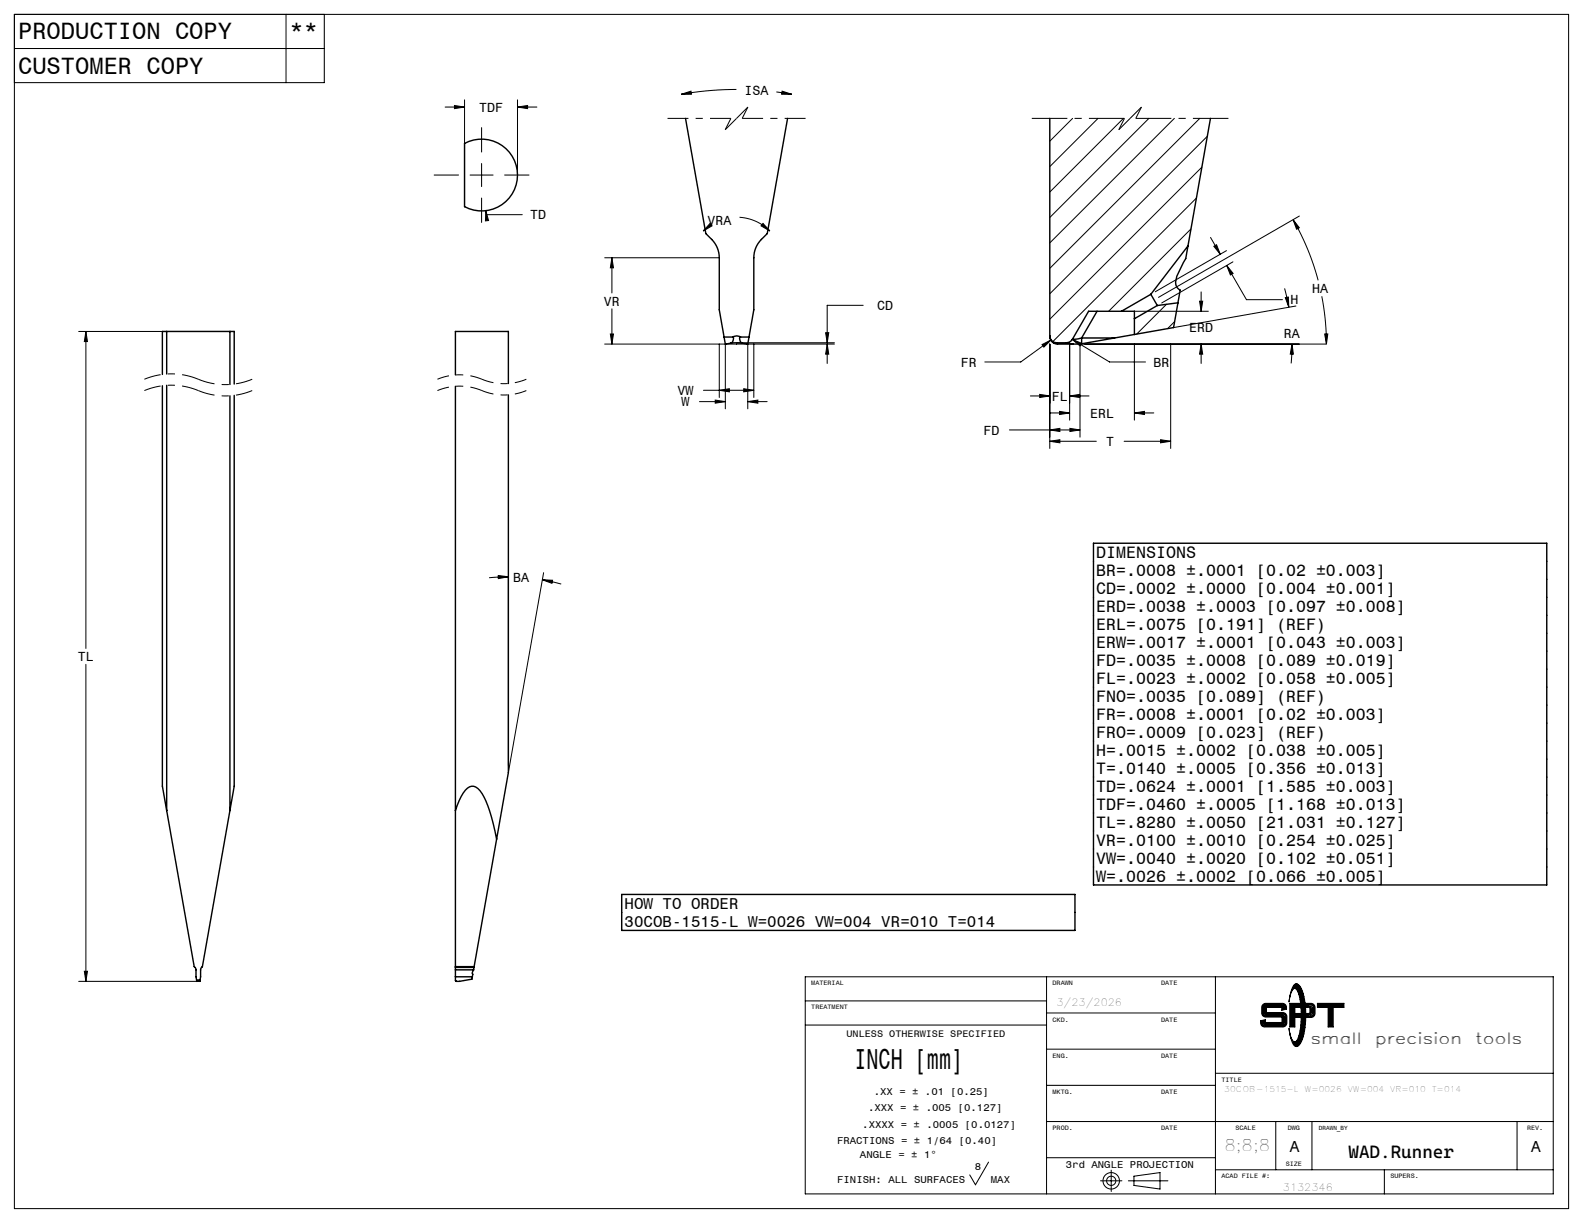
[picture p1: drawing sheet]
<svg xmlns="http://www.w3.org/2000/svg" width="279mm" height="216mm" viewBox="0 0 279 216" stroke-linecap="round" stroke-linejoin="round" font-family="sans-serif">
<g fill="none" stroke="#000" stroke-width=".25">
<path d="M82 25.3a6.3 6.3 0 0 1 9.3 5.6 6.3 6.3 0 0 1-9.3 5.6zM121 20.9l3.6 20.3 1 1.1a4.6 4.6 0 0 1 1.4 3.2v9.2l.8 4.8M139 20.9l-3.6 20.3-1 1.1a4.6 4.6 0 0 0-1.4 3.2v9.2l-.8 4.8M185.3 20.9v38.4M213.6 20.9l-3.9 22.5M29.4 58.5h-.7v7.6M29.4 58.5v7.5M29.4 58.5h11.2M40.6 58.5h.7v9.3M40.6 58.5v9.4M127.8 59.5l.2 .9a.27 .27 0 0 0 0 .4 .27 .27 0 0 0 .4-.1l.6-.1M127.8 59.5h1.5"/>
<path d="M130.7 59.5h1.5M132.2 59.5l-.2 1.2-1-.1M185.3 59.3a1.22 1.22 0 0 0 1.2 1.2M185.3 59.3v.3a1.37 1.37 0 0 0 .7 1M189.3 59.9l-.6 .5-.5 .1M190.9 59.7l-1.6 .2M190.9 59.7v1M190.9 59.7h5.8M193.6 54.9l-2.7 4.8M196.7 59.7l-5.8 1M197.9 54.9h2.3v1.4M197.9 54.9h-5.8l-2.8 5"/>
<path d="M200.2 56.3v2.7M203.1 52l1.2 1.9M203.1 52l-5.2 2.9M204.3 53.9l-4.1 2.4M207.9 53.5l-.8 4.3-10.4 1.9M207.9 53.5l-3.6 .4M209.7 43.4l-.4 2.2-1.6 3.2a1.79 1.79 0 0 0 .4 2.3l.2 .1-.4 2.3M209.7 43.4l-6.6 8.6M28.7 68.1v70.7l.7 4.3M29.4 68v75.1M40.6 69.9v73.2M41.3 69.8v69l-.7 4.3"/>
<path d="M80.4 66.2v-7.7h9.3v9.2M80.4 68.2v102.6M89.7 69.7v66.7l-2 11.7M128.9 60.6a.88 .88 0 0 0 .5-1.1h-.1a1.33 1.33 0 0 1 1.4 0h-.1a.88 .88 0 0 0 .4 1.1h.1M128.9 60.6h2.2M186 60.6l.7 .1h3.9M186.5 60.5l-.5 .1M186.5 60.5h1.7M188.2 60.5l1.2 .2M190.9 60.7h-.3M193 95.9h80v60.3h-80zM29.4 143.1l4.9 27.5 .3 .5 .1 2"/>
<path d="M40.6 143.1l-4.9 27.5-.3 .5-.1 2M80.4 143.1l.7-1.8a3.7 3.7 0 0 1 2.1-2.5 2.57 2.57 0 0 1 2.2 1.9l1 2.5 1.3 4.9M87.7 148.1l-4 22.7M109.7 157.9h80v6.3h-80zM34.7 173.1v.1h.2M34.7 173.1h.2M34.9 173.2h.2M34.9 173.1v.1M35.1 173.1v.1M35.1 173.1h-.2M35.1 173.1h.2M35.1 173.2h.1"/>
<path d="M35.2 173.2h.1M35.3 173.1v.1M80.4 170.8v.4M80.4 171.2v1.9l.2 .1 2.7-.3 .2-.9-.2-.3 .3-.5M80.4 170.6h3.3M80.4 170.8h3.3M80.4 171.2h3.2M80.4 172.4h3M80.5 173.2h.1M83.7 170.8l-.1 .4"/>
</g>
<g fill="none" stroke="#000" stroke-width=".18">
<path d="M2.5 8.6h54.7M2.5 2.5h274.4v210.9h-274.4zM50.5 2.5v12.1M57.2 2.5v12.1h-54.7M78.6 18.9h3.4M80.2 18.6l1.8 .3-1.8 .3zM82 17.6v7.7M91.3 18.9l1.8-.3v.6zM91.3 17.6v13.3M91.3 18.9h3.5M120.2 16.6l1.8-.5v.5zM130 15.8a56.2 56.2 0 0 0-9.8 .8"/>
<path d="M137 16.2l2.8 .4M138 16.1l1.8 .5h-1.8zM76.6 30.9h4.3M83 30.9h4M85 22.5v4.3M85 28.9v4M85 35v4.3M85.7 37.2l.5 1.7-.5 .1zM85.7 37.2l.1 .7h6.4M89.1 30.9h4.3M125.3 39.4l.4 .5-1.6 .9zM130.5 38.4a8.3 8.3 0 0 1 5.4 2.4"/>
<path d="M134.7 39.4l1.2 1.4-1.6-.9zM189.3 20.9l-4 4M193.8 20.9l-8.5 8.5M198.3 20.9l-13 13M202.8 20.9l-17.5 17.5M207.3 20.9l-22 22M211.2 35l-25.4 25.3M211.8 20.9l-26.5 26.5M212.1 29.5l-26.8 26.9M213.1 24.1l-27.8 27.8M228.2 38.8l1.1 1.4-.5 .3zM228.2 38.8a43.9 43.9 0 0 1 4.5 10.7"/>
<path d="M229.3 38.1l-24.8 14.4M13.9 58.5h27.4M15.2 58.5l.2 1.8h-.5zM15.2 58.5v56M106.7 45.5h20.3M107.7 59h.6l-.3 1.7zM108 45.5l.3 1.8h-.6zM108 45.5v6.2M108 54.5v6.2M124.6 40.3l-.5 .5M145.7 58.7h.6l-.3 1.8zM152.3 53.9h-6.3v6.6"/>
<path d="M189.3 59.9l1.6 .7-.3 .5zM189.3 59.9l6.5 4h6.4M200.2 54.9h13.1M205.9 53.7l-5.3 5.3M207.3 56.8l-1.2 1.2M210.2 40.4l-14.5 14.5M211.7 53.2h.6l-.3 1.7zM212 51.5v3.4M213.7 41.9l1.7 3M214.2 43.5l.5-.3 .7 1.7zM216.5 44.2l-12.6 7.3M216.5 46.9l1.1 1.4-.4 .2z"/>
<path d="M216.5 46.9l3.5 6h6.3M217.6 46.2l-12.6 7.3M226.7 50.9l.8 3.3M226.9 52.6l.5-.2 .1 1.8zM228.7 54l-21.6 3.8M233.3 52.3a43.9 43.9 0 0 1 .8 8.4M233.8 59h.6l-.3 1.7zM106.7 60.7h40.6M123.5 70.9h4.5M124.2 68.9h8.8M126.2 70.6l1.8 .3-1.8 .3zM127 68.9l1.7-.3v.6z"/>
<path d="M127 60.7v9.5M128 60.7v11.5M130 60.5h17.3M131.3 68.6l1.7 .3-1.7 .3zM132 70.9l1.8-.3v.6zM132 60.7v11.5M132 70.9h3.4M133 60.7v9.5M146 60.7v3.5M146 60.7l.3 1.8h-.6zM178.2 75.9h12.4M181.9 69.9h3.4"/>
<path d="M183.5 69.6l1.8 .3-1.8 .3zM183.9 60.8l1.6-.8-1.3 1.3zM185.3 60.7v18.5M185.3 77.9h8.2M185.3 75.9l1.8-.3v.6zM185.3 77.9l1.8-.3v.6zM185.4 72.9h3.4M185.5 60l-5.3 3.9h-6.4M187 72.6l1.8 .3-1.8 .3zM188.8 60.7v13.5M188.8 69.9h3.4M188.8 69.9l1.8-.3v.6z"/>
<path d="M188.8 75.6l1.8 .3-1.8 .3zM198.4 77.9h8.2M200.2 60.7v13.5M200.2 72.9h3.4M200.2 72.9l1.8-.3v.6zM204.8 77.6l1.8 .3-1.8 .3zM206.6 60.7v18.5M212 60.7l.3 1.8h-.6zM212 60.7v3.5M228 60.7l.3 1.8h-.6zM228 60.7l-.1 3.5M234.1 60.7h-43.5v16.5"/>
<path d="M15.2 117.3v55.9M87.9 101.6l1.8 .2-1.7 .3zM89.7 101.8l-3.4 .2M89.7 101.8v33.3M95.7 102.3l1.8 .1-.1 .6zM95.7 102.3l3.4 .8M95.9 101.1l-6.2 35.3M13.9 173.2h21.1M14.9 171.5h.5l-.2 1.7zM142.1 172.4h132.1v38.4h-132.1zM142.1 176.7h42.6M184.7 172.4v38.4"/>
<path d="M184.7 178.8h29.8M214.5 172.4v38.4M222.9 177.3l.5-.2h2.9a.79 .79 0 0 1 .8 1l-.9 .2v-.5h-2.7v.9h2.9a.72 .72 0 0 1 .7 .8v1.1a.72 .72 0 0 1-.7 .7h-3.2a.72 .72 0 0 1-.7-.7v-.4l.8-.2v.5h3v-1h-2.9a.72 .72 0 0 1-.7-.7v-1.1zM223 177.4l.4-.1h2.9a.61 .61 0 0 1 .6 .7l-.5 .2v-.5h-3v1.2h3a.58 .58 0 0 1 .6 .6v1.1a.58 .58 0 0 1-.6 .5h-3.2a.64 .64 0 0 1-.6-.8l.6-.1v.4h3.2v-1.2h-3a.58 .58 0 0 1-.6-.6v-1.1zM223.1 177.6l.3-.2h2.9l.3 .1 .2 .4-.3 .1v-.5h-3.3v1.5l3.4 .1 .2 .4-.1 1.4-.3 .1h-3.2l-.3-.1-.1-.5h.3v.4h3.5v-1.5l-3.4-.1-.2-.4zM223.1 177.8v1.1M223.4 179.1h3M226.6 177.7l.1 .2M226.7 179.4v1.3M227.6 177.1h1.9v.7h-1v1.1h1.1v.7h-1.1v1.7h-.9zM227.8 177.3h1.5l.1 .4h-1v1.4h1v.4h-1v1.6h-.6zM227.9 177.4h1.3v.1h-.9v1.7h1v.1h-1v1.7h-.4z"/>
<path d="M228.1 177.5v3.4M228.4 173.8a.69 .69 0 0 1 1.1 .5 13.7 13.7 0 0 1 0 9.9 .73 .73 0 0 1-.7 .6 .73 .73 0 0 1-.7-.7l-.3-.9-.3-1.6a3 3 0 0 0 1 2.3h.1a3.3 3.3 0 0 0 .9-2.4 12.8 12.8 0 0 0-.6-6.8 .45 .45 0 0 0-.5-.2 .45 .45 0 0 0-.4 .4l-.5 2 .5-2.2zM228.5 174a.51 .51 0 0 1 .6-.1 .51 .51 0 0 1 .3 .4 13.5 13.5 0 0 1 0 9.8l-.3 .4a.47 .47 0 0 1-.5 .1 .47 .47 0 0 1-.3-.4l-.1-.2a.67 .67 0 0 0 1-.6 14.4 14.4 0 0 0-.1-8.6 .6 .6 0 0 0-.9-.4zM228.6 174.1a1.91 1.91 0 0 1 1.1 1.8 15 15 0 0 1-.3 7.7l-.4 .5-.4 .2M228.8 174l-.3 .2a1.65 1.65 0 0 1 1.1 1.6 14.2 14.2 0 0 1-.4 7.9l-.3 .4-.4 .1 .3 .3M228.8 174h.1M228.8 174l.4 .2a8.5 8.5 0 0 1 1 5 8.5 8.5 0 0 1-1 5l-.4 .3M230.4 177.1h1a.72 .72 0 0 1 .7 .7v1.1a.72 .72 0 0 1-.7 .7h-.8v-.7l.5-.1 .1-.7-.2-.2-.5-.1zM230.6 177.3h.8a.58 .58 0 0 1 .6 .5v1.1a.58 .58 0 0 1-.6 .6h-.7v-.4l.4-.1 .2-.2v-.7l-.1-.4h-.6zM230.8 177.4h.7l.3 .4v1.3l-.3 .2h-.6v-.1l.3-.1 .3-.2v-1a.58 .58 0 0 0-.7-.4zM231.4 177.6l.3 .2v1.2l-.3 .2M232.5 177.1h4.7v.7h-1.9v3.5h-.9v-3.5h-1.9z"/>
<path d="M232.7 177.3h4.4v.4h-1.9v3.4h-.6v-3.4h-1.9zM232.8 177.4h4.1v.1h-1.9v3.5h-.3v-3.5h-1.9zM234.9 177.6v3.3M142.1 181h42.6M184.7 191.6h29.8M184.7 198h89.5M184.7 185.2h29.8M214.5 189.5h59.7M222.9 180.5v.2M223.2 180.9h3.2M225.2 198v8.5M228.8 184.5h.1"/>
<path d="M231.6 198v8.5M267.8 198v8.5M174.5 205.2l-2.3 4-1-1.8M184.7 204.4h29.8M194.2 208.5h3.8M196.1 206.6v3.7M199.2 208.5h6.9M200.1 207.6l4.6-.6v2.9l-4.6-.6zM214.5 206.5h59.7M244.3 206.5v4.3"/>
<circle cx="196.1" cy="208.5" r=".81"/>
<circle cx="196.1" cy="208.5" r="1.45"/>
</g>
<path d="M85.1 68.9a10.2 10.2 0 0 0-7.9 0M85.1 66.9a10.2 10.2 0 0 0-7.9 0M92.9 68.9a10.2 10.2 0 0 1-7.8 0M92.9 66.9a10.2 10.2 0 0 1-7.8 0" fill="none" stroke="#000" stroke-width=".18" stroke-dasharray="6.3 1.3 1.3 1.3" stroke-dashoffset="4.2" stroke-linecap="butt"/>
<path d="M35 68.9a12.4 12.4 0 0 0-9.5 0M35 66.9a12.4 12.4 0 0 0-9.5 0M44.5 68.9a12.4 12.4 0 0 1-9.5 0M44.5 66.9a12.4 12.4 0 0 1-9.5 0" fill="none" stroke="#000" stroke-width=".18" stroke-dasharray="6.3 1.3 1.3 1.3" stroke-dashoffset="3.4" stroke-linecap="butt"/>
<path d="M129 20.9h-11.2M142.2 20.9h-11.2" fill="none" stroke="#000" stroke-width=".18" stroke-dasharray="6.3 1.3 1.3 1.3" stroke-dashoffset="2.7" stroke-linecap="butt"/>
<path d="M132 18.9l-2 2M201.5 18.9l-2 2M128 22.9l1-2M130 20.9l-2 2M131 20.9l1-2M197.5 22.9l1-2M199.5 20.9l-2 2M200.5 20.9l1-2" fill="none" stroke="#000" stroke-width=".18" stroke-dasharray="6.3 1.3 1.3 1.3" stroke-linecap="butt"/>
<path d="M198.5 20.9h-16.4M216.8 20.9h-16.3" fill="none" stroke="#000" stroke-width=".18" stroke-dasharray="6.3 1.3 1.3 1.3" stroke-dashoffset=".1" stroke-linecap="butt"/>
<path d="M95.7 102.3l1.8 .1-.1 .6zM87.9 101.6l1.8 .2-1.7 .3zM15.2 58.5l.2 1.8h-.5zM14.9 171.5h.5l-.2 1.7zM85.7 37.2v1.8l.5-.1zM91.3 18.9l1.8-.3v.6zM80.2 18.6l1.8 .3-1.8 .3zM132 70.9l1.8-.3v.6zM126.2 70.6l1.8 .3-1.8 .3zM120.2 16.6h1.8v-.5zM138 16.1v.5h1.8zM107.7 59h.6l-.3 1.7zM108 45.5l.3 1.8h-.6zM127 68.9l1.7-.3v.6zM131.3 68.6l1.7 .3-1.7 .3zM125.3 39.4l-1.2 1.4 1.6-.9zM134.7 39.4l-.4 .5 1.6 .9zM146 60.7l.3 1.8h-.6zM145.7 58.7h.6l-.3 1.8zM185.3 75.9l1.8-.3v.6zM188.8 75.6l1.8 .3-1.8 .3zM228 60.7l.3 1.8h-.6zM226.9 52.6l.5-.2 .1 1.8zM204.8 77.6l1.8 .3-1.8 .3zM185.3 77.9l1.8-.3v.6zM211.7 53.2h.6l-.3 1.7zM212 60.7l.3 1.8h-.6zM200.2 72.9l1.8-.3v.6zM187 72.6l1.8 .3-1.8 .3zM188.8 69.9l1.8-.3v.6zM183.5 69.6l1.8 .3-1.8 .3zM214.2 43.5l.5-.3 .7 1.7zM216.5 46.9l1.1 1.4-.4 .2zM233.8 59h.6l-.3 1.7zM228.2 38.8l1.1 1.4-.5 .3zM183.9 60.8l.3 .5 1.3-1.3zM189.3 59.9l1.3 1.2 .3-.5z" fill="#000"/>
<text font-size="5.1" x="150.8" y="188.8">INCH [mm]</text>
<g font-size="4.2">
<text x="3.2" y="6.8">PRODUCTION COPY</text>
<text x="51.1" y="6.8">**</text>
<text x="3.2" y="13">CUSTOMER COPY</text>
</g>
<text font-size="3.2" x="238" y="204.5">WAD.Runner</text>
<g font-size="2.9">
<text x="193.5" y="98.6">DIMENSIONS</text>
<text x="193.5" y="101.7">BR=.0008 ±.0001 [0.02 ±0.003]</text>
<text x="193.5" y="104.9">CD=.0002 ±.0000 [0.004 ±0.001]</text>
<text x="193.5" y="108.1">ERD=.0038 ±.0003 [0.097 ±0.008]</text>
<text x="193.5" y="111.3">ERL=.0075 [0.191] (REF)</text>
<text x="193.5" y="114.4">ERW=.0017 ±.0001 [0.043 ±0.003]</text>
<text x="193.5" y="117.6">FD=.0035 ±.0008 [0.089 ±0.019]</text>
<text x="193.5" y="120.8">FL=.0023 ±.0002 [0.058 ±0.005]</text>
<text x="193.5" y="124">FNO=.0035 [0.089] (REF)</text>
<text x="193.5" y="127.1">FR=.0008 ±.0001 [0.02 ±0.003]</text>
<text x="193.5" y="130.3">FRO=.0009 [0.023] (REF)</text>
<text x="193.5" y="133.5">H=.0015 ±.0002 [0.038 ±0.005]</text>
<text x="193.5" y="136.6">T=.0140 ±.0005 [0.356 ±0.013]</text>
<text x="193.5" y="139.8">TD=.0624 ±.0001 [1.585 ±0.003]</text>
<text x="193.5" y="143">TDF=.0460 ±.0005 [1.168 ±0.013]</text>
<text x="193.5" y="146.2">TL=.8280 ±.0050 [21.031 ±0.127]</text>
<text x="193.5" y="149.3">VR=.0100 ±.0010 [0.254 ±0.025]</text>
<text x="193.5" y="152.5">VW=.0040 ±.0020 [0.102 ±0.051]</text>
<text x="193.5" y="155.7">W=.0026 ±.0002 [0.066 ±0.005]</text>
</g>
<g font-size="2.8">
<text x="110.2" y="160.5">HOW TO ORDER</text>
<text x="110.2" y="163.7">30COB-1515-L W=0026 VW=004 VR=010 T=014</text>
<text x="231.4" y="184.3">small</text>
<text x="242.8" y="184.3">precision</text>
<text x="260.5" y="184.3">tools</text>
<text x="216.1" y="203.3">8;8;8</text>
<text x="227.7" y="203.3">A</text>
<text x="270.3" y="203.3">A</text>
</g>
<g font-size="2.3">
<text x="131.4" y="16.7">ISA</text>
<text x="84.6" y="19.7">TDF</text>
<text x="93.6" y="38.7">TD</text>
<text x="124.9" y="39.7">VRA</text>
<text x="106.6" y="54">VR</text>
<text x="227.8" y="53.7">H</text>
<text x="231.6" y="51.7">HA</text>
<text x="154.8" y="54.7">CD</text>
<text x="209.9" y="58.7">ERD</text>
<text x="226.6" y="59.7">RA</text>
<text x="169.6" y="64.7">FR</text>
<text x="203.6" y="64.7">BR</text>
<text x="119.6" y="69.7">VW</text>
<text x="120.3" y="71.7">W</text>
<text x="185.6" y="70.7">FL</text>
<text x="173.6" y="76.7">FD</text>
<text x="192.4" y="73.7">ERL</text>
<text x="195.3" y="78.7">T</text>
<text x="90.6" y="102.7">BA</text>
<text x="13.7" y="116.7">TL</text>
</g>
<g font-size="1.8">
<text x="186.5" y="177.6">3/23/2026</text>
<text x="153.2" y="196.2">.XXX = ± .005 [0.127]</text>
<text x="154.2" y="193.3">.XX = ± .01 [0.25]</text>
<text x="147.7" y="201.9">FRACTIONS = ± 1/64 [0.40]</text>
<text x="152.2" y="199">.XXXX = ± .0005 [0.0127]</text>
<text x="147.8" y="208.8">FINISH: ALL SURFACES</text>
<text x="151.8" y="204.5">ANGLE = ± 1°</text>
<text x="172.1" y="206.5">8</text>
<text x="174.9" y="208.8">MAX</text>
<text x="188.1" y="206.2">3rd ANGLE PROJECTION</text>
<text x="226.4" y="210.2">3132346</text>
</g>
<text font-size="1.7" x="149.4" y="183">UNLESS OTHERWISE SPECIFIED</text>
<g font-size="1.4">
<text x="216.1" y="192.8">30COB-1515-L</text>
<text x="230.3" y="192.8">W=0026</text>
<text x="237.9" y="192.8">VW=004</text>
<text x="245.4" y="192.8">VR=010</text>
<text x="252.8" y="192.8">T=014</text>
</g>
<g font-size="1.1">
<text x="143.2" y="173.9">MATERIAL</text>
<text x="185.8" y="173.9">DRAWN</text>
<text x="204.9" y="173.9">DATE</text>
<text x="143.2" y="178.2">TREATMENT</text>
<text x="185.8" y="180.3">CKD.</text>
<text x="204.9" y="180.3">DATE</text>
<text x="185.8" y="186.7">ENG.</text>
<text x="204.9" y="186.7">DATE</text>
<text x="215.6" y="191">TITLE</text>
<text x="185.8" y="193.1">MKTG.</text>
<text x="204.9" y="193.1">DATE</text>
<text x="185.8" y="199.5">PROD.</text>
<text x="204.9" y="199.5">DATE</text>
<text x="218.1" y="199.5">SCALE</text>
<text x="227.3" y="199.5">DWG</text>
<text x="232.8" y="199.5">DRAWN_BY</text>
<text x="269.5" y="199.5">REV.</text>
<text x="215.6" y="208">ACAD FILE #:</text>
<text x="226.9" y="205.9">SIZE</text>
<text x="245.4" y="208">SUPERS.</text>
</g>
</svg>
